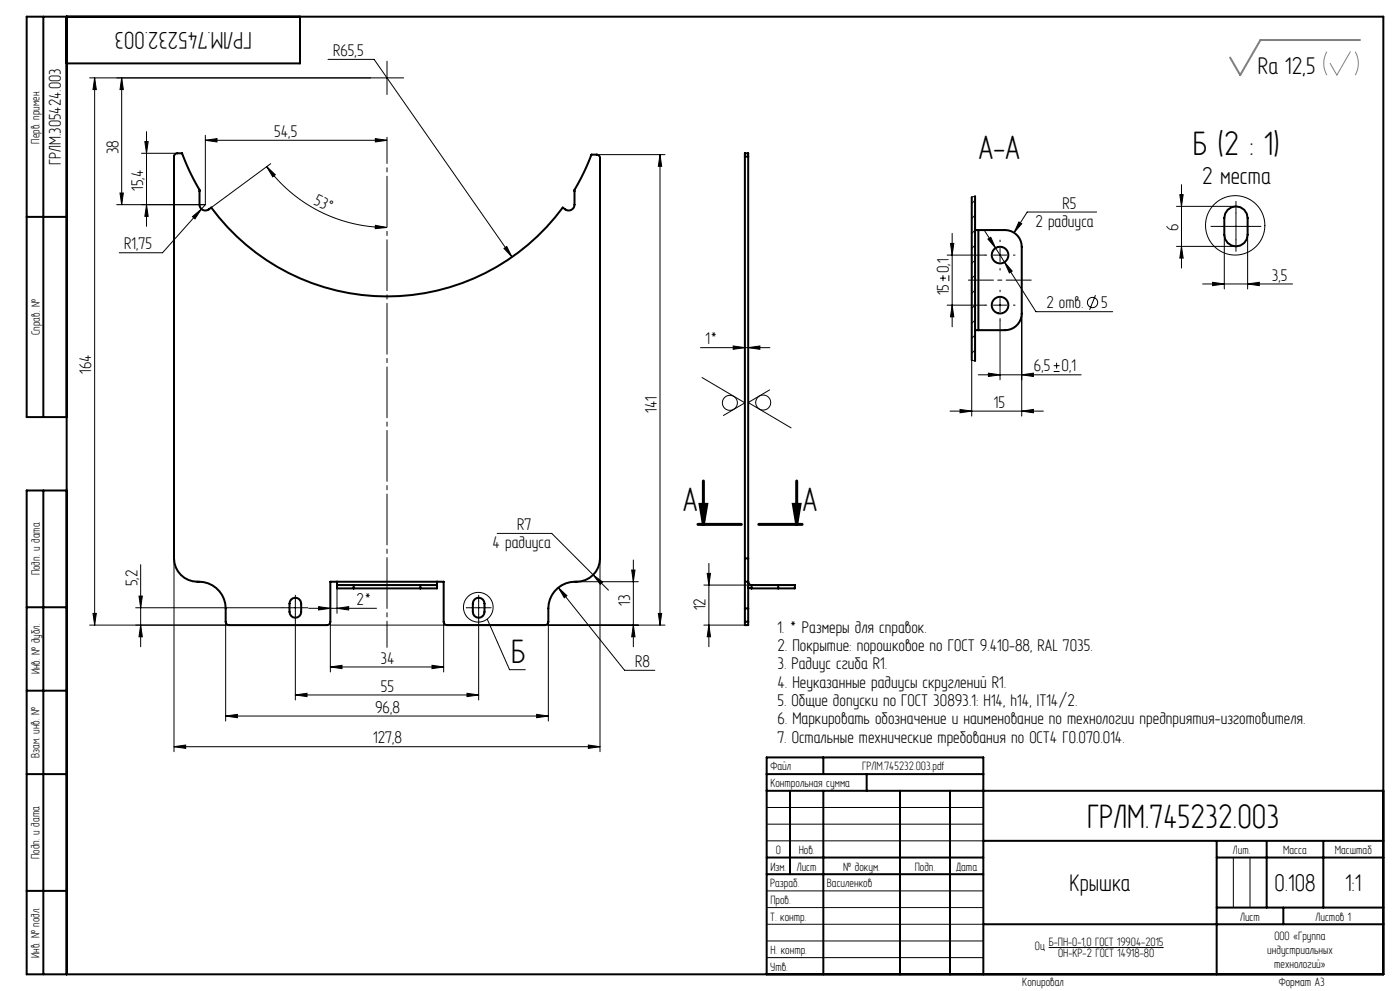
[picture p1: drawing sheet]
<svg xmlns="http://www.w3.org/2000/svg" width="420mm" height="297mm" viewBox="0 0 420 297" stroke-linecap="round" stroke-linejoin="round" font-family="sans-serif">
<g fill="none" stroke="#000" stroke-width=".3">
<path d="M98.4 17.8h13.8l41.4 59.2M116.1 18.3v10M28.4 23.3v164M28.4 23.3l.5 3.5h-1zM36.5 23.3v38M36.5 23.3l.5 3.5h-1zM44 39.4v28.4M121.1 23.3h-94.2M36 57.8h1l-.5 3.5zM42.5 45.9h10.7M43.5 42.4h1l-.5 3.5zM61.6 42l3.5-.5v1z"/>
<path d="M61.6 40.5v20.8M61.6 42h54.5M80 49.9l2.6 2.5-.8 .6zM80 49.9a44.8 44.8 0 0 0 36.1 18.3M81.2 49.1l-17.8 13.1M112.6 41.5l3.5 .5-3.5 .5zM179 46.3h20.5M198 46.3l.5 3.5h-1zM198 46.3v141M292.5 58.8l-1 .3M353.9 58.3h1l-.5 3.5zM354.4 55.3v25"/>
<path d="M35 61.3h26.6M44 61.3l.5 3.5h-1zM57.7 64.9l2.7-2.3-1.9 3zM60.4 62.6l-11.6 13.2h-13M61.6 61.3l-1.2 1.3M112.6 67.5l3.5 .7-3.5 .3zM151.2 74.5l.8-.6 1.6 3.1zM284.1 76.5h11.4M285.1 73h1l-.5 3.5zM285.6 70v28M292.5 60l-1 1M292.5 64.5l-1 1"/>
<path d="M292.5 69l-1 1M292.5 73.5l-1 1M292.5 78l-1 1M295.2 68.9l15.6 24.5h23M296.4 71.7l.8-.6 1.5 3.2zM298 76.5h4M300 74.5v4M301.4 78.6l2.3 2.7-.9 .5zM305.7 66.5l.8 .6-2.3 2.6zM329 63.6h-20.8l-4 6.1M352.9 61.8h17.9M352.9 73.8h17.9"/>
<path d="M354.4 73.8l.5 3.5h-1zM366.8 67.8h8M367.3 70.3v16.3M370.8 63.8v8M374.3 70.3v16.3M282 83.4h1.8M282.9 82.5v1.8M284.1 91.5h11.4M284.7 82.5v1.8M285.6 91.5l.5 3.5h-1zM292.5 82.5l-1 1M292.5 86.9l-1 1"/>
<path d="M292.5 91.4l-1 1M292.5 95.9l-1 1M298 91.5h4M300 89.5v4M300 96v17.8M306.5 94v30.7M328.6 88.5l-1.7 4.4M360.8 85.1h27M363.8 84.6l3.5 .5-3.5 .5zM374.3 85.1l3.5-.5v1zM210.1 104.2h20.9M210.6 113.1l12.9 7.6-6.5 3.8"/>
<path d="M220 103.7l3.5 .5-3.5 .5zM224.5 104.2l3.5-.5v1zM230.9 116.9l-6.4 3.7 12.8 7.6M292.5 108.2l-1-.3v16.8M292.5 100.4l-1 1M292.5 104.9l-1 1M293.5 112.3h30.9M296.5 111.8l3.5 .5-3.5 .5zM306.5 112.3l3.5-.5v1zM316.1 111.3h1.8M316.1 109.6h1.8M317 108.7v1.8"/>
<path d="M285 123.2h28M288 122.7l3.5 .5-3.5 .5zM306.5 123.2l3.5-.5v1zM149.1 159.9h16.4l17 17M41.7 178.6h1l-.5 3.5zM42.2 169.2v24.6M52.2 167.3v58M101.1 175.3v8.5M167.5 176.1l2.6 2.4-.8 .6zM167.5 176.1l19.9 24.8h9.1M173 174.3h18.5M178 172.3l2.8 2.1-.7 .7z"/>
<path d="M180 167.3v58M189.5 170.8h1l-.5 3.5zM190 167.8v26M211.2 175.3h14.3M212.2 171.8h1l-.5 3.5zM212.7 168.8v25M26.9 187.3h41.8M27.9 183.8h1l-.5 3.5zM40.7 182.1h44.2M42.2 187.3l.5 3.5h-1zM67.7 186.3v29.8M86.6 182.1h4"/>
<path d="M88.6 185.9v23.9M88.6 180.1v4M92.6 182.3h20.4M95.6 181.8l3.5 .5-3.5 .5zM99.1 199.9l3.5-.5v1zM99.1 186.3v15.1M99.1 199.9h34M99.1 187.3h100.4M101.1 182.3l3.5-.5v1zM129.6 199.4l3.5 .5-3.5 .5zM133.1 186.3v15.1M141.6 182.1h4"/>
<path d="M143.6 185.9v23.9M143.6 180.1v4M146.2 185.5l6.7 15.2h4.7M164.5 186.3v29.8M190 187.3l.5 3.5h-1zM197.5 183.8h1l-.5 3.5zM211.2 187.3h13.3M212.7 187.3l.5 3.5h-1zM67.7 214.6l3.5-.5v1zM67.7 214.6h96.8M88.6 208.3l3.5-.5v1zM88.6 208.3h55"/>
<path d="M140.1 207.8l3.5 .5-3.5 .5zM161 214.1l3.5 .5-3.5 .5zM52.2 223.8l3.5-.5v1zM52.2 223.8h127.8M176.5 223.3l3.5 .5-3.5 .5zM230 242h65M230 247h65M230 252h65M370 257v15M375 257v15M230 277h65M230 272h65"/>
<path d="M230 267h65M230 287h65M230 282h65M314.6 284h34.5"/>
<circle cx="370.6" cy="67.5" r="8.9"/>
<circle cx="327.8" cy="90.7" r="1.54"/>
<circle cx="219" cy="120.7" r="2.25"/>
<circle cx="229" cy="120.6" r="2.25"/>
<circle cx="143.5" cy="182" r="4.4"/>
</g>
<path d="M210 151.2h2l-1 6zM238 151.2h2l-1 6z" fill="none" stroke="#000" stroke-width=".9" stroke-linecap="butt"/>
<path d="M398.1 15.5a7 7 0 0 0 0 7M405.1 15.5l-4 7-2.1-3.5M406.6 15.5a7 7 0 0 1 0 7" fill="none" stroke="#808080" stroke-width=".3"/>
<g fill="none" stroke="#000" stroke-width=".3" stroke-dasharray="15.2 1.3 1.3 1.3">
<path d="M296 76.5h-.5M300 72.5v-.5M304 76.5h.5M366.8 67.8h-3.5M370.8 63.8v-3.5M370.8 71.8v3.5M374.8 67.8h3.5M296 91.5h-.5M300 80.5v.5M300 87.5v-.5M300 95.5v.5M304 91.5h.5"/>
<path d="M86.6 182.1h-1.7M88.6 180.1v-1.7M88.6 184.1v1.8M90.6 182.1h1.8M141.6 182.1h-1.7M143.6 180.1v-1.7M143.6 184.1v1.8M145.6 182.1h1.8"/>
</g>
<path d="M309.4 84h-18.9" fill="none" stroke="#000" stroke-width=".3" stroke-dasharray="15.2 1.3 1.3 1.3" stroke-dashoffset="7.7"/>
<path d="M116.1 194v-152.9" fill="none" stroke="#000" stroke-width=".3" stroke-dasharray="15.2 1.3 1.3 1.3" stroke-dashoffset="7.4"/>
<path d="M209.4 157.2h13M211 144.2v13M227.6 157.2h13M239 144.2v13" fill="none" stroke="#000" stroke-width=".9"/>
<g fill="none" stroke="#000" stroke-width=".6">
<path d="M13 5v120M20 5v287M90 5v14h-70M52.5 46.2l.5-.2 1.6-.1a82.7 82.7 0 0 0 5.3 11.2v4.2a1.89 1.89 0 0 0 1.4 1.8 1.89 1.89 0 0 0 2.1-.9 65.5 65.5 0 0 0 105.4 0 1.9 1.9 0 0 0 2.1 .9 1.9 1.9 0 0 0 1.5-1.8l-.1-4.3a65.5 65.5 0 0 0 5.1-10.7h1.6a1 1 0 0 1 1 1v120a7 7 0 0 1-7.5 7 8 8 0 0 0-8 8v4a1 1 0 0 1-1 1h-29.4a1 1 0 0 1-1-1v-12h-34v12a1 1 0 0 1-1 1h-29.4a1 1 0 0 1-1-1 12.6 12.6 0 0 0-1.1-8 8.1 8.1 0 0 0-7.4-4 7 7 0 0 1-7-7v-120.4zM223.5 46.9v-1h1v1M223.5 46.9h1M223.5 46.9v120.4M224.5 46.9v120.4M291.5 59.1v48.8M292.5 58.8v49.4M8 65h12M292.5 69h1"/>
<path d="M293.5 69h8a5 5 0 0 1 5 5v20a5 5 0 0 1-5 5h-8M293.5 69v30M368.3 62.9a3.5 3.5 0 0 1 3.8-.8 3.5 3.5 0 0 1 2.2 3.2v5a3.5 3.5 0 0 1-3.5 3.5 3.5 3.5 0 0 1-3.5-3.5v-5l.3-1.3zM292.5 99h1M20 125h-12v-120h407v287h-407v-145h12M13 147v145M87.4 179.7a1.75 1.75 0 0 1 1.9-.4 1.75 1.75 0 0 1 1.1 1.6v2.5a1.75 1.75 0 0 1-1.8 1.7 1.75 1.75 0 0 1-1.7-1.7v-2.5zM101.1 175.3h5M101.1 175.3v1h5M101.1 174.3v1M106.1 175.3h20M106.1 176.3h20"/>
<path d="M106.1 175.3v1M126.1 175.3h5M126.1 175.3v1M131.1 175.3v1h-5M131.1 174.3v1M142.4 179.7a1.75 1.75 0 0 1 1.9-.4 1.75 1.75 0 0 1 1.1 1.6v2.5a1.75 1.75 0 0 1-1.8 1.7 1.75 1.75 0 0 1-1.7-1.7v-2.5zM223.5 167.3v7M223.5 174.3v8M223.5 167.3h1M223.5 174.3h1M224.5 167.3v7M224.5 174.3v8"/>
<path d="M224.5 176.1l1 .2M224.5 174.3a1 1 0 0 0 1 1M225.5 175.3v1M225.5 175.3h8M225.5 176.3h8M233.5 175.3h5v1h-5M233.5 175.3v1M8 182h12M223.5 186.3v1h1v-1M223.5 182.3v4M223.5 182.3h1M223.5 186.3h1"/>
<path d="M224.5 182.3v4M8 207h12M8 232h12M230 237h185M230 232h65M237 237v25M247 227v5M247 237v55M260 232v5M270 237v55M285 237v55M230 257h65"/>
<path d="M295 252h120M365 252v40M365 257h50M380 252v20M397 252v20M8 267h12M230 262h65M295 277h120M365 272h50M385 272v5M230 292v-65h65v65"/>
<circle cx="300" cy="76.5" r="2.5"/>
<circle cx="300" cy="91.5" r="2.5"/>
</g>
<path d="M372.1 22.5h.1" fill="none" stroke="#808080" stroke-width=".3" stroke-dasharray="15.2 1.3 1.3 1.3"/>
<path d="M408 12h-29.9l-6 10.5-3.1-5.2" fill="none" stroke="#808080" stroke-width=".6"/>
<g fill="#000">
<path d="M36.5 23.3l.5 3.5h-1zM36 57.8h1l-.5 3.5z"/>
<path d="M80 49.9l2.6 2.5-.8 .6zM112.6 67.5l3.5 .7-3.5 .3z"/>
<path d="M285.1 73h1l-.5 3.5zM285.6 91.5l.5 3.5h-1zM190 187.3l.5 3.5h-1zM189.5 170.8h1l-.5 3.5zM197.5 183.8h1l-.5 3.5zM198 46.3l.5 3.5h-1zM27.9 183.8h1l-.5 3.5zM28.4 23.3l.5 3.5h-1z"/>
<path d="M305.7 66.5l-1.5 3.2 2.3-2.6zM296.4 71.7l2.3 2.6-1.5-3.2zM301.4 78.6l1.4 3.2 .9-.5zM61.6 42l3.5-.5v1zM112.6 41.5l3.5 .5-3.5 .5zM57.7 64.9l.8 .7 1.9-3zM167.5 176.1l1.8 3 .8-.6zM178 172.3l2.1 2.8 .7-.7zM151.2 74.5l2.4 2.5-1.6-3.1z"/>
<path d="M220 103.7l3.5 .5-3.5 .5zM224.5 104.2l3.5-.5v1z"/>
<path d="M296.5 111.8l3.5 .5-3.5 .5zM306.5 112.3l3.5-.5v1zM288 122.7l3.5 .5-3.5 .5zM306.5 123.2l3.5-.5v1z"/>
<path d="M238 151.2h2l-1 6zM210 151.2h2l-1 6z"/>
<path d="M212.2 171.8h1l-.5 3.5zM212.7 187.3l.5 3.5h-1z"/>
<path d="M41.7 178.6h1l-.5 3.5zM42.2 187.3l.5 3.5h-1zM43.5 42.4h1l-.5 3.5zM44 61.3l.5 3.5h-1zM353.9 58.3h1l-.5 3.5zM354.4 73.8l.5 3.5h-1z"/>
<path d="M95.6 181.8l3.5 .5-3.5 .5zM101.1 182.3l3.5-.5v1zM99.1 199.9l3.5-.5v1zM129.6 199.4l3.5 .5-3.5 .5zM67.7 214.6l3.5-.5v1zM161 214.1l3.5 .5-3.5 .5zM363.8 84.6l3.5 .5-3.5 .5zM374.3 85.1l3.5-.5v1z"/>
<path d="M88.6 208.3l3.5-.5v1zM140.1 207.8l3.5 .5-3.5 .5z"/>
<path d="M52.2 223.8l3.5-.5v1zM176.5 223.3l3.5 .5-3.5 .5z"/>
</g>
<g font-size="11">
<text x="293.6" y="47.5">А-А</text>
<text x="357.9" y="46.5">Б (2 : 1)</text>
<text x="204.8" y="153.1">А</text>
<text x="240.8" y="153.1">А</text>
<text x="153.4" y="198.8">Б</text>
<text x="326.1" y="248">ГРЛМ.745232.003</text>
</g>
<g font-size="7.8">
<text x="75.6" y="9.5" transform="rotate(-180 75.6 9.5)">ГРЛМ.745232.003</text>
<text x="377.4" y="22.3">Ra 12,5</text>
<text x="360.7" y="55.1">2 места</text>
<text x="320.9" y="267">Крышка</text>
<text x="382.4" y="267">0.108</text>
<text x="403.6" y="267">1:1</text>
</g>
<g font-size="5.5">
<text x="99.9" y="16.8">R65,5</text>
<text x="82.2" y="41">54,5</text>
<text x="35.5" y="46.2" transform="rotate(-90 35.5 46.2)">38</text>
<text x="18.2" y="49.5" transform="rotate(-90 18.2 49.5)">ГРЛМ.305424.003</text>
<text x="43" y="57.2" transform="rotate(-90 43 57.2)">15,4</text>
<text x="93.9" y="61.2" transform="rotate(27 93.9 61.2)">53°</text>
<text x="318.8" y="62.6">R5</text>
<text x="310.7" y="68.1">2 радиуса</text>
<text x="353.4" y="69.3" transform="rotate(-90 353.4 69.3)">6</text>
<text x="37.3" y="74.8">R1,75</text>
<text x="284.6" y="81.9" transform="rotate(-90 284.6 81.9)">0,1</text>
<text x="284.6" y="88.5" transform="rotate(-90 284.6 88.5)">15</text>
<text x="381.5" y="84.1">3,5</text>
<text x="313.9" y="92.4">2 отв.</text>
<text x="330.3" y="92.4">5</text>
<text x="211.6" y="103.2">1*</text>
<text x="27.4" y="112" transform="rotate(-90 27.4 112)">164</text>
<text x="310.2" y="111.3">6,5</text>
<text x="318.5" y="111.3">0,1</text>
<text x="197" y="123.7" transform="rotate(-90 197 123.7)">141</text>
<text x="298.1" y="122.2">15</text>
<text x="155.2" y="158.9">R7</text>
<text x="147.8" y="164.4">4 радиуса</text>
<text x="41.2" y="175.7" transform="rotate(-90 41.2 175.7)">5,2</text>
<text x="107" y="181.3">2*</text>
<text x="189" y="181.6" transform="rotate(-90 189 181.6)">13</text>
<text x="211.7" y="182.9" transform="rotate(-90 211.7 182.9)">12</text>
<text x="233.2" y="189.6">1. * Размеры для справок.</text>
<text x="233.2" y="195.1">2. Покрытие: порошковое по ГОСТ 9.410-88, RAL 7035.</text>
<text x="114.2" y="198.9">34</text>
<text x="190.5" y="199.9">R8</text>
<text x="233.2" y="200.6">3. Радиус сгиба R1.</text>
<text x="114.3" y="207.3">55</text>
<text x="233.2" y="206.1">4. Неуказанные радиусы скруглений R1.</text>
<text x="112.5" y="213.6">96,8</text>
<text x="233.2" y="211.6">5. Общие допуски по ГОСТ 30893.1: Н14, h14, IT14/2.</text>
<text x="233.2" y="217.1">6. Маркировать обозначение и наименование по технологии предприятия-изготовителя.</text>
<text x="111.9" y="222.8">127,8</text>
<text x="233.2" y="222.6">7. Остальные технические требования по ОСТ4 ГО.070.014.</text>
</g>
<g font-size="3.9">
<text x="11.9" y="43.1" transform="rotate(-90 11.9 43.1)">Перв. примен.</text>
<text x="11.9" y="100.4" transform="rotate(-90 11.9 100.4)">Справ. №</text>
<text x="11.9" y="172.4" transform="rotate(-90 11.9 172.4)">Подп. и дата</text>
<text x="11.9" y="202.1" transform="rotate(-90 11.9 202.1)">Инв. № дубл.</text>
<text x="11.9" y="227.2" transform="rotate(-90 11.9 227.2)">Взам. инв. №</text>
<text x="231.2" y="230.9">Файл</text>
<text x="258.7" y="230.9">ГРЛМ.745232.003.pdf</text>
<text x="231.1" y="235.9">Контрольная сумма</text>
<text x="11.9" y="257.4" transform="rotate(-90 11.9 257.4)">Подп. и дата</text>
<text x="232.7" y="255.9">0</text>
<text x="239.6" y="255.9">Нов.</text>
<text x="369.9" y="255.9">Лит.</text>
<text x="384.9" y="255.9">Масса</text>
<text x="400.4" y="255.9">Масштаб</text>
<text x="231.1" y="260.9">Изм.</text>
<text x="239" y="260.9">Лист</text>
<text x="253" y="260.9">№ докум.</text>
<text x="274.4" y="260.9">Подп.</text>
<text x="286.9" y="260.9">Дата</text>
<text x="231.1" y="265.9">Разраб.</text>
<text x="248.1" y="265.9">Василенков</text>
<text x="231.1" y="275.9">Т. контр.</text>
<text x="231.1" y="270.9">Пров.</text>
<text x="372" y="275.9">Лист</text>
<text x="394.7" y="275.9">Листов 1</text>
<text x="382.3" y="281.7">ООО «Группа</text>
<text x="11.9" y="287.1" transform="rotate(-90 11.9 287.1)">Инв. № подл.</text>
<text x="231.1" y="285.9">Н. контр.</text>
<text x="310.5" y="284.8">Оц</text>
<text x="314.6" y="283.6">Б-ПН-О-1,0 ГОСТ 19904-2015</text>
<text x="317.4" y="286.8">ОН-КР-2 ГОСТ 14918-80</text>
<text x="380.2" y="285.9">индустриальных</text>
<text x="231.1" y="290.9">Утв.</text>
<text x="382.2" y="290.1">технологий»</text>
<text x="306.7" y="295.6">Копировал</text>
<text x="383.6" y="295.4">Формат A3</text>
</g>
</svg>
